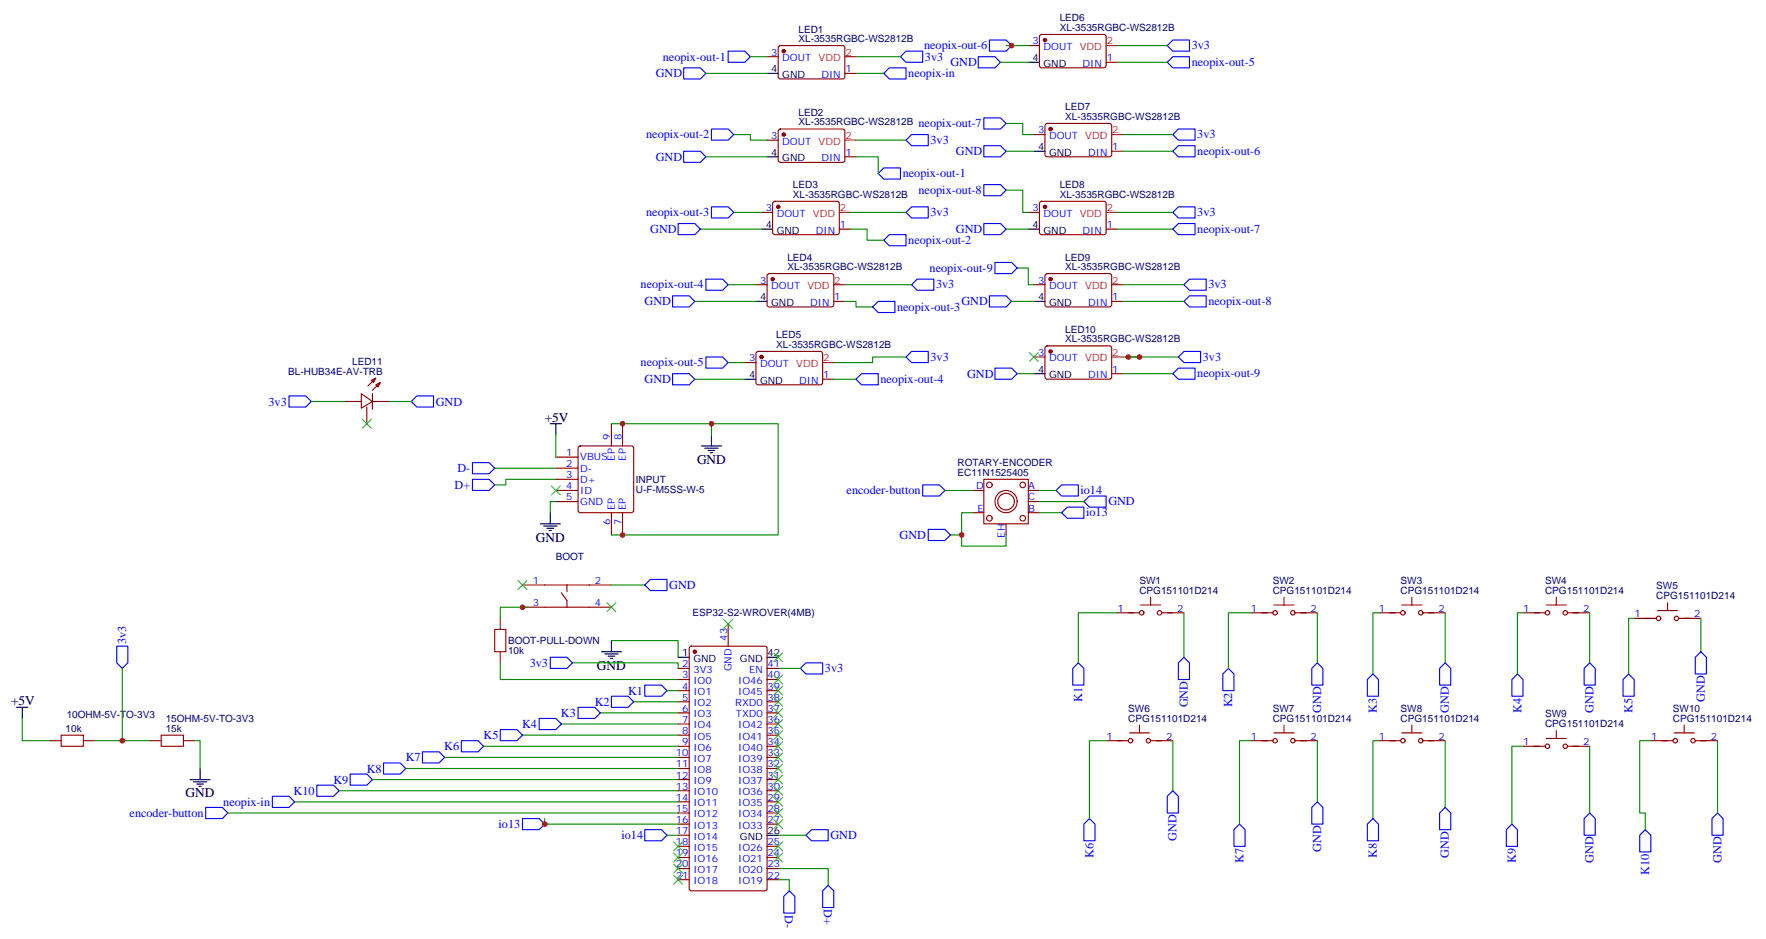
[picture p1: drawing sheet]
<svg xmlns="http://www.w3.org/2000/svg" width="560mm" height="298mm" viewBox="0 0 560 298" stroke-linecap="round" stroke-linejoin="round" font-family="sans-serif">
<g fill="none" stroke="#870000" stroke-width=".35">
<path d="M243.4 18h3.5M247.2 14.7l.4-.2h20.1l.4 .7-.1 9.4-.6 .4h-20l-.5-.7v-9.1zM326.3 14.5h3.5M330.1 11.1l.5-.2 20 .1 .4 .6-.1 9.5-.6 .4h-20l-.5-.7v-9.2zM351 19.8h3.5M268.1 23.3h3.5M331.8 39.4l.5-.2h20l.5 .7-.1 9.4-.6 .4h-20.1l-.4-.7v-9.1zM243.4 44.4h3.5M247.2 41.1l.4-.2 20.1 .1 .4 .6-.1 9.5-.6 .4-20-.1-.5-.6v-9.2zM268.1 49.7h3.5M328.1 42.7h3.5M352.8 48h3.5"/>
<path d="M241.7 67.4h3.5M245.4 64.1l.5-.2h20l.4 .7v9.4l-.7 .4h-20l-.4-.7v-9.1zM266.3 72.7h3.6M326.3 67.4h3.5M330.1 64.1l.5-.2h20l.4 .7-.1 9.4-.6 .4h-20l-.5-.7v-9.1zM351 72.7h3.5M239.9 90.3h3.5M243.7 87l.4-.2h20.1l.4 .7-.1 9.4-.6 .5-20.1-.1-.4-.6v-9.2zM264.6 95.6h3.5M328.1 90.3h3.5M331.8 87l.5-.2h20l.5 .7-.1 9.4-.6 .5-20.1-.1-.4-.6v-9.2zM352.8 95.6h3.5"/>
<path d="M119.2 119.9l-2.4 2.5M236.4 115h3.5M240.1 111.7l.5-.2h20l.5 .7-.1 9.4-.7 .5-20-.1-.4-.6v-9.2zM328.1 113.2h3.5M331.8 109.9l.5-.2 20 .1 .5 .6-.1 9.5-.6 .4-20.1-.1-.4-.6v-9.2zM352.8 118.5h3.5M109.4 127.4h5.3M114.7 124.9l3.5 2.5-3.5 2.1zM116.4 129.1v5.3M117.8 120.7l1.4-.8-.7 1.5zM118.2 127.4h5.3M118.2 124.9v4.9"/>
<path d="M119.2 122.1l1.4-.7-.7 1.4zM120.6 121.4l-2.4 2.4M194 134.4v7.1M197.6 134.4v7.1M261.1 120.3h3.5M176.4 145h7M176.4 148.5h7M176.4 152h7M176.4 155.6h7M176.4 159.1h7M183.7 141.7l.4-.2h16.3l.5 .2 .2 .5v19.7l-.3 .5-.4 .2h-16.3l-.4-.2-.3-.5v-19.7zM308.7 155.6h3.5"/>
<path d="M312.2 152h14.1v14.2h-14.1zM326.3 155.6h3.5M326.3 159.1h3.5M194 162.6v7.1M197.6 162.6v7.1M308.7 162.6h3.5M319.3 166.2v3.5M326.3 162.6h3.5M158.7 196.1v3.6M165.8 185.6h28.2M165.8 192.6h28.2M178.2 188l1.7 2.5v2.1"/>
<path d="M179.9 185.6v2.1M231.1 197.9v7.1M354.5 194.4h7.1M361.9 191.9h6.4M365.1 189.4v2.5M368.7 194.4h7M396.9 194.4h7M404.3 191.9h6.3M407.5 189.4v2.5M411 194.4h7M437.4 194.4h7.1M444.9 191.9h6.3"/>
<path d="M448 189.4v2.5M451.6 194.4h7M483.3 194.4h7.1M490.7 191.9h6.4M493.9 189.4v2.5M497.4 194.4h7.1M518.6 196.1h7M526 193.7h6.3M529.2 191.2v2.5M532.7 196.1h7.1M158.7 206.7v3.6M215.2 212h3.5"/>
<path d="M215.2 215.5h3.5M215.2 219.1h3.5M219 205.2l.4-.2h23.3l.7 .4v76.5l-.4 .6-23.6 .1-.6-.5-.1-76.4zM243.4 212h3.5M243.4 215.5h3.5M243.4 219.1h3.5M15.9 234.9h3.5M26.5 234.9h3.5M47.6 234.9h3.6M58.2 234.9h3.5M215.2 236.7h3.5M215.2 222.6h3.5"/>
<path d="M215.2 226.1h3.5M215.2 229.7h3.5M215.2 233.2h3.5M243.4 236.7h3.5M243.4 222.6h3.5M243.4 226.1h3.5M243.4 229.7h3.5M243.4 233.2h3.5M351 234.9h7.1M358.4 232.5h6.4M361.6 230v2.5M365.1 234.9h7.1"/>
<path d="M396.9 234.9h7M404.3 232.5h6.3M407.5 230v2.5M411 234.9h7M437.4 234.9h7.1M444.9 232.5h6.3M448 230v2.5M451.6 234.9h7M483.3 236.7h7.1M490.7 234.2h6.4M493.9 231.8v2.4M497.4 236.7h7.1"/>
<path d="M523.9 234.9h7M531.3 232.5h6.3M534.5 230v2.5M538 234.9h7M215.2 240.2h3.5M215.2 243.8h3.5M215.2 247.3h3.5M215.2 250.8h3.5M215.2 254.4h3.5M215.2 257.9h3.5M243.4 240.2h3.5M243.4 243.8h3.5"/>
<path d="M243.4 247.3h3.5M243.4 250.8h3.5M243.4 254.4h3.5M243.4 257.9h3.5M215.2 261.4h3.5M215.2 268.5h3.5M215.2 272h3.5M215.2 275.5h3.5M215.2 279h3.5M215.2 264.9h3.5M243.4 261.4h3.5M243.4 268.5h3.5"/>
<path d="M243.4 272h3.5M243.4 275.5h3.5M243.4 279h3.5"/>
<circle cx="314" cy="153.8" r=".88"/>
<circle cx="319.3" cy="159.1" r="3.5"/>
<circle cx="319.3" cy="159.1" r="2.65"/>
<circle cx="324.6" cy="153.8" r=".88"/>
<circle cx="314" cy="164.4" r=".88"/>
<circle cx="324.6" cy="164.4" r=".88"/>
<circle cx="362.3" cy="194.4" r=".71"/>
<circle cx="367.9" cy="194.4" r=".71"/>
<circle cx="404.6" cy="194.4" r=".71"/>
<circle cx="410.3" cy="194.4" r=".71"/>
<circle cx="445.2" cy="194.4" r=".71"/>
<circle cx="450.9" cy="194.4" r=".71"/>
<circle cx="491.1" cy="194.4" r=".71"/>
<circle cx="496.7" cy="194.4" r=".71"/>
<circle cx="526.3" cy="196.1" r=".71"/>
<circle cx="532" cy="196.1" r=".71"/>
<circle cx="358.8" cy="234.9" r=".71"/>
<circle cx="364.4" cy="234.9" r=".71"/>
<circle cx="404.6" cy="234.9" r=".71"/>
<circle cx="410.3" cy="234.9" r=".71"/>
<circle cx="445.2" cy="234.9" r=".71"/>
<circle cx="450.9" cy="234.9" r=".71"/>
<circle cx="491.1" cy="236.7" r=".71"/>
<circle cx="496.7" cy="236.7" r=".71"/>
<circle cx="531.6" cy="234.9" r=".71"/>
<circle cx="537.3" cy="234.9" r=".71"/>
</g>
<g fill="none" stroke="#000" stroke-width=".35">
<path d="M326.3 19.8h3.5M243.4 23.3h3.5M243.4 49.7h3.5M328.1 48h3.5M241.7 72.7h3.5M326.3 72.7h3.5M239.9 95.6h3.5M328.1 95.6h3.5M328.1 118.5h3.5M174.6 134.4h3.6M176.4 134.4v3.5M225.8 137.9v3.6"/>
<path d="M236.4 120.3h3.5M222.6 141.5h6.4M223.7 142.2h4.2M224.7 142.9h2.1M225.4 143.6h.7M171.4 166.2h6.4M172.5 166.9h4.2M173.6 167.6h2.1M174.3 168.3h.7M174.6 162.6v3.6M190.9 206.7h6.3M191.9 207.4h4.2"/>
<path d="M193 208.1h2.1M193.7 208.8h.7M194 203.2v3.5M215.2 208.5h3.5M243.4 208.5h3.5M5.3 224.4h3.5M7.1 224.4v3.5M60.3 247.3h6.4M61.4 248h4.2M62.4 248.7h2.2M63.1 249.4h.8M63.5 243.8v3.5"/>
<path d="M243.4 264.9h3.5"/>
</g>
<g fill="none" stroke="#008700" stroke-width=".35">
<path d="M238.1 18h5.3M271.6 18h14.2M317.5 19.8h8.8M319.3 14.5h7M354.5 14.5h15.9M354.5 19.8h15.9M224 23.3h19.4M271.6 23.3h8.9M319.3 39.2h5.3v3.5h3.5M224 49.7h19.4M232.8 42.7h5.3v1.7h5.3M271.6 49.7h7.1v5.3"/>
<path d="M271.6 44.4h15.9M319.3 48h8.8M356.3 42.7h15.9M356.3 48h15.9M222.2 72.7h19.5M232.8 67.4h8.9M269.9 72.7h5.3v3.5h5.3M269.9 67.4h17.6M319.3 60.3h5.3v7.1h1.7M319.3 72.7h7M354.5 67.4h17.7M354.5 72.7h17.7"/>
<path d="M220.5 95.6h19.4M231.1 90.3h8.8M268.1 95.6h3.5v1.8h5.3M268.1 90.3h21.2M321 95.6h7.1M322.8 85h3.5v5.3h1.8M356.3 90.3h19.4M356.3 95.6h19.4M231.1 115h5.3M287.5 113.2h-10.6v1.8h-12.3M322.8 118.5h5.3M356.3 113.2h17.6"/>
<path d="M356.3 118.5h15.9M98.8 127.4h10.6M123.5 127.4h7M176.4 137.9v7.1M194 134.4h31.8v3.5M220.5 120.3h15.9M225.8 134.4h21.1v35.3h-52.9M264.6 120.3h7M157 148.5h19.4M176.4 152h-15.9v1.8h-3.5M176.4 159.1h-1.8v3.5M299.9 155.6h8.8"/>
<path d="M329.8 159.1h14.2M329.8 155.6h5.3M305.2 169.7v3.5h14.1v-3.5M308.7 162.6h-3.5v7.1h-3.6M329.8 162.6h7.1M167.6 192.6h-8.9v3.5M194 185.6h10.6M354.5 194.4h-12.3v15.9M375.7 194.4v14.1M396.9 194.4h-7.1v17.6M418 194.4v15.9M437.4 194.4h-1.7v19.4"/>
<path d="M458.6 194.4v15.9M483.3 194.4h-1.8v19.4M504.5 194.4v15.9M518.6 196.1h-1.8v17.7M539.8 196.1v10.6M38.8 212v22.9M158.7 210.3v5.2h56.5M181.7 210.3h33.5v1.7M194 203.2h21.2v5.3M211.7 219.1h3.5M246.9 212h7.1M7.1 227.9v7h8.8"/>
<path d="M30 234.9h17.6M61.7 234.9h1.8v8.9M153.5 236.7h61.7M165.8 233.2h49.4M178.2 229.7h37M190.5 226.1h24.7M201.1 222.6h14.1M351 234.9h-5.3v24.7M372.2 234.9v15.9M396.9 234.9h-3.6v26.5M418 234.9v19.5M437.4 234.9h-1.7v24.7"/>
<path d="M458.6 234.9v21.2M483.3 236.7h-3.5v24.7M504.5 236.7v21.2M523.9 234.9h-3.6v23h1.8v5.3M545 234.9v23M72.3 257.9h142.9M93.5 254.4h121.7M107.6 250.8h107.6M118.2 247.3h97M128.8 243.8h86.4M141.1 240.2h74.1M172.9 259.6v1.8h42.3"/>
<path d="M211.7 264.9h3.5M246.9 279h3.6v3.6M246.9 275.5h15.9v5.3M246.9 264.9h8.9"/>
</g>
<path d="M157 199.7h3.5v7h-3.5zM19.4 233.2h7.1v3.5h-7.1zM51.2 233.2h7v3.5h-7z" fill="none" stroke="#a10000" stroke-width=".35"/>
<g fill="none" stroke="#00f" stroke-width=".35">
<path d="M231.1 16.2h5.3l1.7 1.8-1.7 1.8h-5.3zM287.5 16.2h5.3v3.6h-5.3l-1.7-1.8zM310.4 18h5.3l1.8 1.8-1.8 1.7h-5.3zM314 12.7h5.3l1.7 1.8-1.7 1.7h-5.3zM370.4 14.5l1.8-1.8h5.3v3.5h-5.3zM372.2 18h5.3v3.5h-5.3l-1.8-1.7zM217 21.5h5.2l1.8 1.8-1.8 1.7h-5.2zM282.2 21.5h5.3v3.5h-5.3l-1.7-1.7zM312.2 37.4h5.3l1.8 1.8-1.8 1.7h-5.3zM217 48h5.2l1.8 1.7-1.8 1.8h-5.2zM225.8 40.9h5.3l1.7 1.8-1.7 1.7h-5.3zM280.5 53.3h5.3v3.5h-5.3l-1.8-1.8z"/>
<path d="M287.5 44.4l1.8-1.7h5.3v3.5h-5.3zM312.2 46.2h5.3l1.8 1.8-1.8 1.7h-5.3zM312.2 58.6h5.3l1.8 1.7-1.8 1.8h-5.3zM373.9 40.9h5.3v3.5h-5.3l-1.7-1.7zM373.9 46.2h5.3v3.5h-5.3l-1.7-1.7zM215.2 70.9h5.3l1.7 1.8-1.7 1.7h-5.3zM225.8 65.6h5.3l1.7 1.8-1.7 1.7h-5.3zM282.2 74.4h5.3v3.6h-5.3l-1.7-1.8zM287.5 67.4l1.8-1.8h5.3v3.5h-5.3zM312.2 70.9h5.3l1.8 1.8-1.8 1.7h-5.3zM373.9 65.6h5.3v3.5h-5.3l-1.7-1.7zM373.9 70.9h5.3v3.5h-5.3l-1.7-1.7z"/>
<path d="M213.4 93.8h5.3l1.8 1.8-1.8 1.8h-5.3zM224 88.5h5.3l1.8 1.8-1.8 1.8h-5.3zM278.7 95.6h5.3v3.5h-5.3l-1.8-1.7zM289.3 90.3l1.7-1.8h5.3v3.6h-5.3zM314 93.8h5.3l1.7 1.8-1.7 1.8h-5.3zM315.7 83.3h5.3l1.8 1.7-1.8 1.8h-5.3zM375.7 90.3l1.8-1.8h5.3v3.6h-5.3zM377.5 93.8h5.3v3.6h-5.3l-1.8-1.8zM213.4 118.5h5.3l1.8 1.8-1.8 1.8h-5.3zM224 113.2h5.3l1.8 1.8-1.8 1.8h-5.3zM287.5 113.2l1.8-1.7h5.3v3.5h-5.3zM315.7 116.8h5.3l1.8 1.7-1.8 1.8h-5.3z"/>
<path d="M373.9 113.2l1.8-1.7h5.3v3.5h-5.3zM373.9 116.8h5.3v3.5h-5.3l-1.7-1.8zM91.7 125.6h5.3l1.8 1.8-1.8 1.7h-5.3zM132.3 125.6h5.3v3.5h-5.3l-1.8-1.7zM271.6 120.3l1.8-1.8h5.3v3.6h-5.3zM149.9 152h5.3l1.8 1.8-1.8 1.8h-5.3zM149.9 146.8h5.3l1.8 1.7-1.8 1.8h-5.3zM292.8 153.8h5.3l1.8 1.8-1.8 1.7h-5.3zM335.1 155.6l1.8-1.8h5.3v3.5h-5.3zM345.7 157.3h5.3v3.6h-5.3l-1.7-1.8zM294.6 167.9h5.3l1.7 1.8-1.7 1.7h-5.3zM336.9 162.6l1.8-1.7h5.3v3.5h-5.3z"/>
<path d="M204.6 185.6l1.8-1.8h5.3v3.5h-5.3zM37 205h3.6v5.3l-1.8 1.7-1.8-1.7zM174.6 208.5h5.3l1.8 1.8-1.8 1.7h-5.3zM204.6 217.3h5.3l1.8 1.8-1.8 1.7h-5.3zM254 212l1.8-1.7h5.3v3.5h-5.3zM342.2 210.3l1.8 1.7v5.3h-3.6v-5.3zM373.9 210.3l1.8-1.8 1.8 1.8v5.2h-3.6zM389.8 212l1.8 1.8v5.3h-3.5v-5.3zM418 210.3l1.8 1.7v5.3h-3.5v-5.3zM433.9 215.5l1.8-1.7 1.7 1.7v5.3h-3.5zM456.8 212l1.8-1.7 1.8 1.7v5.3h-3.6zM479.8 215.5l1.7-1.7 1.8 1.7v5.3h-3.5z"/>
<path d="M504.5 210.3l1.7 1.7v5.3h-3.5v-5.3zM516.8 213.8l1.8 1.7v5.3h-3.5v-5.3zM538 208.5l1.8-1.8 1.7 1.8v5.3h-3.5zM134.1 238.5h5.2l1.8 1.7-1.8 1.8h-5.2zM146.4 234.9h5.3l1.8 1.8-1.8 1.8h-5.3zM158.7 231.4h5.3l1.8 1.8-1.8 1.7h-5.3zM171.1 227.9h5.3l1.8 1.8-1.8 1.7h-5.3zM183.4 224.4h5.3l1.8 1.7-1.8 1.8h-5.3zM194 220.8h5.3l1.8 1.8-1.8 1.8h-5.3zM65.3 256.1h5.3l1.7 1.8-1.7 1.7h-5.3zM86.4 252.6h5.3l1.8 1.8-1.8 1.7h-5.3zM100.5 249.1h5.3l1.8 1.7-1.8 1.8h-5.3z"/>
<path d="M111.1 245.5h5.3l1.8 1.8-1.8 1.8h-5.3zM121.7 242h5.3l1.8 1.8-1.8 1.7h-5.3zM165.8 259.6h5.3l1.8 1.8-1.8 1.8h-5.3zM345.7 259.6l1.8 1.8v5.3h-3.5v-5.3zM372.2 250.8l1.7 1.8v5.3h-3.5v-5.3zM418 254.4l1.8 1.7v5.3h-3.5v-5.3zM435.7 259.6l1.7 1.8v5.3h-3.5v-5.3zM458.6 256.1l1.8 1.8v5.3h-3.6v-5.3zM504.5 257.9l1.7 1.7v5.3h-3.5v-5.3zM545 257.9l1.8 1.7v5.3h-3.5v-5.3zM204.6 263.2h5.3l1.8 1.7-1.8 1.8h-5.3zM255.8 264.9l1.7-1.7h5.3v3.5h-5.3z"/>
<path d="M393.3 261.4l1.8 1.8v5.3h-3.5v-5.3zM479.8 261.4l1.7 1.8v5.3h-3.5v-5.3zM522.1 263.2l1.8 1.7v5.3h-3.6v-5.3zM250.5 282.6l1.7 1.7v5.3h-3.5v-5.3zM262.8 280.8l1.8 1.8v5.3h-3.5v-5.3z"/>
</g>
<g fill="#870000" stroke="#870000" stroke-width=".35">
<circle cx="248.7" cy="16.2" r=".53"/>
<circle cx="248.7" cy="42.7" r=".53"/>
<circle cx="246.9" cy="65.6" r=".53"/>
<circle cx="245.2" cy="88.5" r=".53"/>
<circle cx="241.7" cy="113.2" r=".53"/>
<circle cx="331.6" cy="12.7" r=".53"/>
<circle cx="333.4" cy="40.9" r=".53"/>
<circle cx="331.6" cy="65.6" r=".53"/>
<circle cx="333.4" cy="88.5" r=".53"/>
<circle cx="333.4" cy="111.5" r=".53"/>
<circle cx="220.5" cy="206.7" r=".53"/>
</g>
<path d="M268.1 18h3.5M351 14.5h3.5M268.1 44.4h3.5M352.8 42.7h3.5M266.3 67.4h3.6M351 67.4h3.5M264.6 90.3h3.5M352.8 90.3h3.5M261.1 115h3.5M352.8 113.2h3.5" fill="none" stroke="#f00" stroke-width=".35"/>
<g fill="none" stroke="#3c3" stroke-width=".35">
<path d="M326.7 111.8l2.8 2.9M329.5 111.8l-2.8 2.9M115 133l2.8 2.8M117.8 133l-2.8 2.8M175 154.2l2.8 2.8M177.8 154.2l-2.8 2.8M164.4 184.1l2.8 2.9M167.2 184.1l-2.8 2.9M192.6 191.2l2.8 2.8M195.4 191.2l-2.8 2.8M229.7 196.5l2.8 2.8M232.5 196.5l-2.8 2.8"/>
<path d="M245.5 217.7l2.9 2.8M245.5 214.1l2.9 2.9M245.5 207.1l2.9 2.8M248.4 217.7l-2.9 2.8M248.4 214.1l-2.9 2.9M248.4 207.1l-2.9 2.8M245.5 238.8l2.9 2.9M245.5 235.3l2.9 2.8M245.5 231.8l2.9 2.8M245.5 228.2l2.9 2.9M245.5 224.7l2.9 2.8M245.5 221.2l2.9 2.8"/>
<path d="M248.4 235.3l-2.9 2.8M248.4 238.8l-2.9 2.9M248.4 231.8l-2.9 2.8M248.4 228.2l-2.9 2.9M248.4 224.7l-2.9 2.8M248.4 221.2l-2.9 2.8M245.5 260l2.9 2.8M245.5 256.5l2.9 2.8M245.5 252.9l2.9 2.9M245.5 249.4l2.9 2.8M245.5 245.9l2.9 2.8M245.5 242.4l2.9 2.8"/>
<path d="M248.4 242.4l-2.9 2.8M248.4 245.9l-2.9 2.8M248.4 260l-2.9 2.8M248.4 256.5l-2.9 2.8M248.4 252.9l-2.9 2.9M248.4 249.4l-2.9 2.8M213.8 267.1l2.8 2.8M213.8 270.6l2.8 2.8M213.8 274.1l2.8 2.8M213.8 277.6l2.8 2.9M216.6 267.1l-2.8 2.8M216.6 270.6l-2.8 2.8"/>
<path d="M216.6 274.1l-2.8 2.8M216.6 277.6l-2.8 2.9M245.5 270.6l2.9 2.8M245.5 267.1l2.9 2.8M248.4 270.6l-2.9 2.8M248.4 267.1l-2.9 2.8"/>
</g>
<g fill="#c00">
<circle cx="197.6" cy="134.4" r=".88"/>
<circle cx="225.8" cy="134.4" r=".88"/>
<circle cx="197.6" cy="169.7" r=".88"/>
<circle cx="38.8" cy="234.9" r=".88"/>
<circle cx="165.8" cy="192.6" r=".88"/>
<circle cx="358.1" cy="113.2" r=".88"/>
<circle cx="361.6" cy="113.2" r=".88"/>
<circle cx="321" cy="14.5" r=".88"/>
<circle cx="305.2" cy="169.7" r=".88"/>
<circle cx="172.9" cy="261.4" r=".88"/>
</g>
<g font-size="4.2">
<text x="172.9" y="133.7">+5V</text>
<text x="221.2" y="147.1">GND</text>
<text x="170" y="171.8">GND</text>
<text x="189.4" y="212.4">GND</text>
<text x="3.5" y="223.7">+5V</text>
<text x="58.9" y="252.9">GND</text>
</g>
<g font-size="3.9" fill="#00f">
<text x="293.2" y="15.6">neopix-out-6</text>
<text x="378.2" y="15.7">3v3</text>
<text x="210.3" y="19.2">neopix-out-1</text>
<text x="293.5" y="19.2">3v3</text>
<text x="301.6" y="21">GND</text>
<text x="378.2" y="20.9">neopix-out-5</text>
<text x="208.1" y="24.5">GND</text>
<text x="288.2" y="24.5">neopix-in</text>
<text x="291.5" y="40.3">neopix-out-7</text>
<text x="205" y="43.9">neopix-out-2</text>
<text x="295.3" y="45.6">3v3</text>
<text x="380" y="43.9">3v3</text>
<text x="208.1" y="51">GND</text>
<text x="303.4" y="49.2">GND</text>
<text x="379.9" y="49.1">neopix-out-6</text>
<text x="286.5" y="56.2">neopix-out-1</text>
<text x="291.5" y="61.5">neopix-out-8</text>
<text x="205" y="68.5">neopix-out-3</text>
<text x="295.3" y="68.6">3v3</text>
<text x="380" y="68.6">3v3</text>
<text x="206.3" y="73.9">GND</text>
<text x="288.2" y="77.4">neopix-out-2</text>
<text x="303.4" y="73.9">GND</text>
<text x="379.9" y="73.8">neopix-out-7</text>
<text x="295" y="86.2">neopix-out-9</text>
<text x="203.3" y="91.5">neopix-out-4</text>
<text x="297" y="91.5">3v3</text>
<text x="383.5" y="91.5">3v3</text>
<text x="204.6" y="96.8">GND</text>
<text x="284.7" y="98.5">neopix-out-3</text>
<text x="305.1" y="96.8">GND</text>
<text x="383.5" y="96.8">neopix-out-8</text>
<text x="203.3" y="116.2">neopix-out-5</text>
<text x="295.3" y="114.4">3v3</text>
<text x="306.9" y="119.8">GND</text>
<text x="379.9" y="119.7">neopix-out-9</text>
<text x="381.7" y="114.4">3v3</text>
<text x="204.6" y="121.5">GND</text>
<text x="279.4" y="121.5">neopix-out-4</text>
<text x="85.2" y="128.7">3v3</text>
<text x="138.3" y="128.7">GND</text>
<text x="145.2" y="149.7">D-</text>
<text x="144.3" y="155">D+</text>
<text x="268.7" y="156.8">encoder-button</text>
<text x="342.8" y="156.8">io14</text>
<text x="351.7" y="160.3">GND</text>
<text x="344.7" y="163.8">io13</text>
<text x="285.5" y="170.9">GND</text>
<text x="212.4" y="186.8">GND</text>
<text x="40" y="204.2" transform="rotate(-90 40 204.2)">3v3</text>
<text x="168.1" y="211.5">3v3</text>
<text x="261.8" y="213.2">3v3</text>
<text x="199.3" y="220.3">K1</text>
<text x="178" y="227.4">K3</text>
<text x="188.7" y="223.8">K2</text>
<text x="343.5" y="222.6" transform="rotate(-90 343.5 222.6)">K1</text>
<text x="376.9" y="224.4" transform="rotate(-90 376.9 224.4)">GND</text>
<text x="391" y="224.4" transform="rotate(-90 391 224.4)">K2</text>
<text x="419.3" y="226.2" transform="rotate(-90 419.3 226.2)">GND</text>
<text x="436.9" y="226.1" transform="rotate(-90 436.9 226.1)">K3</text>
<text x="459.8" y="226.2" transform="rotate(-90 459.8 226.2)">GND</text>
<text x="482.8" y="226.1" transform="rotate(-90 482.8 226.1)">K4</text>
<text x="505.7" y="226.2" transform="rotate(-90 505.7 226.2)">GND</text>
<text x="518.1" y="226.1" transform="rotate(-90 518.1 226.1)">K5</text>
<text x="541" y="222.6" transform="rotate(-90 541 222.6)">GND</text>
<text x="165.7" y="230.8">K4</text>
<text x="141" y="238">K6</text>
<text x="153.4" y="234.5">K5</text>
<text x="116.4" y="245">K8</text>
<text x="128.7" y="241.5">K7</text>
<text x="105.8" y="248.6">K9</text>
<text x="70.9" y="255.6">neopix-in</text>
<text x="93.2" y="252.1">K10</text>
<text x="41.1" y="259.2">encoder-button</text>
<text x="158.2" y="262.7">io13</text>
<text x="197.2" y="266.2">io14</text>
<text x="263.5" y="266.2">GND</text>
<text x="373.4" y="266.7" transform="rotate(-90 373.4 266.7)">GND</text>
<text x="347" y="272" transform="rotate(-90 347 272)">K6</text>
<text x="394.6" y="273.8" transform="rotate(-90 394.6 273.8)">K7</text>
<text x="419.3" y="270.3" transform="rotate(-90 419.3 270.3)">GND</text>
<text x="437" y="272" transform="rotate(-90 437 272)">K8</text>
<text x="459.8" y="272" transform="rotate(-90 459.8 272)">GND</text>
<text x="481" y="273.8" transform="rotate(-90 481 273.8)">K9</text>
<text x="505.7" y="273.8" transform="rotate(-90 505.7 273.8)">GND</text>
<text x="546.3" y="273.8" transform="rotate(-90 546.3 273.8)">GND</text>
<text x="523.4" y="277.4" transform="rotate(-90 523.4 277.4)">K10</text>
<text x="249" y="290.4" transform="rotate(90 249 290.4)">D-</text>
<text x="261.5" y="288.5" transform="rotate(90 261.5 288.5)">D+</text>
</g>
<g font-size="3.2" fill="#000080">
<text x="253.4" y="10.3">LED1</text>
<text x="336.3" y="9.8">XL-3535RGBC-WS2812B</text>
<text x="336.3" y="6.8">LED6</text>
<text x="253.4" y="13.3">XL-3535RGBC-WS2812B</text>
<text x="338.1" y="35">LED7</text>
<text x="253.4" y="39.7">XL-3535RGBC-WS2812B</text>
<text x="253.4" y="36.8">LED2</text>
<text x="338" y="38">XL-3535RGBC-WS2812B</text>
<text x="251.6" y="59.7">LED3</text>
<text x="336.3" y="59.7">LED8</text>
<text x="251.6" y="62.7">XL-3535RGBC-WS2812B</text>
<text x="336.3" y="62.7">XL-3535RGBC-WS2812B</text>
<text x="249.9" y="82.7">LED4</text>
<text x="338.1" y="82.7">LED9</text>
<text x="249.9" y="85.6">XL-3535RGBC-WS2812B</text>
<text x="338" y="85.6">XL-3535RGBC-WS2812B</text>
<text x="246.3" y="107.4">LED5</text>
<text x="338.1" y="105.6">LED10</text>
<text x="246.3" y="110.3">XL-3535RGBC-WS2812B</text>
<text x="338" y="108.5">XL-3535RGBC-WS2812B</text>
<text x="91.5" y="118.9">BL-HUB34E-AV-TRB</text>
<text x="111.7" y="115.7">LED11</text>
<text x="303.9" y="147.8">ROTARY-ENCODER</text>
<text x="201.8" y="153.2">INPUT</text>
<text x="303.9" y="151">EC11N1525405</text>
<text x="201.8" y="156.3">U-F-M5SS-W-5</text>
<text x="176.4" y="177.6">BOOT</text>
<text x="361.6" y="185.2">SW1</text>
<text x="403.9" y="185.2">SW2</text>
<text x="444.5" y="185.2">SW3</text>
<text x="490.3" y="185.2">SW4</text>
<text x="361.6" y="188.4">CPG151101D214</text>
<text x="403.9" y="188.4">CPG151101D214</text>
<text x="444.5" y="188.4">CPG151101D214</text>
<text x="490.3" y="188.4">CPG151101D214</text>
<text x="525.6" y="190.1">CPG151101D214</text>
<text x="525.6" y="187">SW5</text>
<text x="219.8" y="195.5">ESP32-S2-WROVER(4MB)</text>
<text x="161.2" y="207.5">10k</text>
<text x="161.2" y="204.3">BOOT-PULL-DOWN</text>
<text x="21.2" y="227.9">10OHM-5V-TO-3V3</text>
<text x="358" y="225.8">SW6</text>
<text x="403.9" y="225.8">SW7</text>
<text x="444.5" y="225.8">SW8</text>
<text x="490.3" y="227.5">SW9</text>
<text x="530.9" y="225.8">SW10</text>
<text x="20.8" y="232.1">10k</text>
<text x="52.6" y="232.1">15k</text>
<text x="52.6" y="229">15OHM-5V-TO-3V3</text>
<text x="358" y="229">CPG151101D214</text>
<text x="403.9" y="229">CPG151101D214</text>
<text x="444.5" y="229">CPG151101D214</text>
<text x="490.3" y="230.7">CPG151101D214</text>
<text x="530.9" y="229">CPG151101D214</text>
</g>
<g font-size="3.2" fill="#00f">
<text x="244.8" y="17.6">3</text>
<text x="327.7" y="14.1">3</text>
<text x="331.2" y="15.9">DOUT</text>
<text x="248.2" y="19.4">DOUT</text>
<text x="268.3" y="22.9">1</text>
<text x="343.6" y="21.2">DIN</text>
<text x="351.2" y="19.4">1</text>
<text x="260.7" y="24.7">DIN</text>
<text x="244.8" y="44.1">3</text>
<text x="248.2" y="45.9">DOUT</text>
<text x="329.4" y="42.3">3</text>
<text x="332.9" y="44.1">DOUT</text>
<text x="353" y="47.6">1</text>
<text x="260.7" y="51.2">DIN</text>
<text x="268.3" y="49.4">1</text>
<text x="345.3" y="49.4">DIN</text>
<text x="243" y="67">3</text>
<text x="246.5" y="68.8">DOUT</text>
<text x="327.7" y="67">3</text>
<text x="331.2" y="68.8">DOUT</text>
<text x="258.9" y="74.1">DIN</text>
<text x="266.5" y="72.3">1</text>
<text x="343.6" y="74.1">DIN</text>
<text x="351.2" y="72.3">1</text>
<text x="241.2" y="90">3</text>
<text x="329.4" y="90">3</text>
<text x="244.7" y="91.7">DOUT</text>
<text x="264.8" y="95.2">1</text>
<text x="332.9" y="91.7">DOUT</text>
<text x="353" y="95.2">1</text>
<text x="257.1" y="97">DIN</text>
<text x="345.3" y="97">DIN</text>
<text x="329.4" y="112.9">3</text>
<text x="237.7" y="114.7">3</text>
<text x="241.2" y="116.4">DOUT</text>
<text x="261.2" y="119.9">1</text>
<text x="332.9" y="114.7">DOUT</text>
<text x="345.3" y="119.9">DIN</text>
<text x="353" y="118.2">1</text>
<text x="253.6" y="121.7">DIN</text>
<text x="193.7" y="139.7" transform="rotate(-90 193.7 139.7)">9</text>
<text x="197.2" y="139.7" transform="rotate(-90 197.2 139.7)">8</text>
<text x="179.7" y="144.6">1</text>
<text x="179.7" y="148.2">2</text>
<text x="184.1" y="146">VBUS</text>
<text x="184.1" y="149.6">D-</text>
<text x="195.1" y="146.1" transform="rotate(-90 195.1 146.1)">EP</text>
<text x="198.6" y="146.1" transform="rotate(-90 198.6 146.1)">EP</text>
<text x="179.7" y="151.7">3</text>
<text x="179.7" y="155.2">4</text>
<text x="184.1" y="153.1">D+</text>
<text x="309.8" y="155.2">D</text>
<text x="326.3" y="155.2">A</text>
<text x="179.7" y="158.8">5</text>
<text x="184.1" y="156.6">ID</text>
<text x="184.1" y="160.2">GND</text>
<text x="195.1" y="161.9" transform="rotate(-90 195.1 161.9)">EP</text>
<text x="198.6" y="161.9" transform="rotate(-90 198.6 161.9)">EP</text>
<text x="326.3" y="158.8">C</text>
<text x="193.7" y="166.4" transform="rotate(-90 193.7 166.4)">6</text>
<text x="197.2" y="166.4" transform="rotate(-90 197.2 166.4)">7</text>
<text x="310.2" y="162.3">E</text>
<text x="326.3" y="162.3">B</text>
<text x="318.9" y="170.6" transform="rotate(-90 318.9 170.6)">EH</text>
<text x="169.1" y="185.2">1</text>
<text x="188.7" y="185.2">2</text>
<text x="169.1" y="192.3">3</text>
<text x="188.7" y="192.3">4</text>
<text x="354.6" y="194">1</text>
<text x="373.6" y="194">2</text>
<text x="397" y="194">1</text>
<text x="415.9" y="194">2</text>
<text x="437.5" y="194">1</text>
<text x="456.5" y="194">2</text>
<text x="483.4" y="194">1</text>
<text x="502.4" y="194">2</text>
<text x="518.7" y="195.8">1</text>
<text x="537.6" y="195.8">2</text>
<text x="230.7" y="203.2" transform="rotate(-90 230.7 203.2)">43</text>
<text x="216.5" y="215.2">3</text>
<text x="216.5" y="211.7">2</text>
<text x="220" y="213.4">3V3</text>
<text x="232.1" y="213" transform="rotate(-90 232.1 213)">GND</text>
<text x="237.7" y="213.4">EN</text>
<text x="243.6" y="211.7">41</text>
<text x="243.6" y="215.2">40</text>
<text x="216.5" y="218.7">4</text>
<text x="220" y="220.5">IO1</text>
<text x="220" y="217">IO0</text>
<text x="234.2" y="217">IO46</text>
<text x="234.2" y="220.5">IO45</text>
<text x="243.6" y="218.7">39</text>
<text x="216.5" y="225.8">6</text>
<text x="216.5" y="222.2">5</text>
<text x="220" y="227.5">IO3</text>
<text x="220" y="224">IO2</text>
<text x="233.3" y="224">RXD0</text>
<text x="233.5" y="227.5">TXD0</text>
<text x="243.6" y="222.2">38</text>
<text x="243.6" y="225.8">37</text>
<text x="216.5" y="232.8">8</text>
<text x="216.5" y="229.3">7</text>
<text x="220" y="231.1">IO4</text>
<text x="234.2" y="231.1">IO42</text>
<text x="243.6" y="229.3">36</text>
<text x="243.6" y="232.8">35</text>
<text x="214.5" y="239.9">10</text>
<text x="216.5" y="236.4">9</text>
<text x="220" y="238.1">IO6</text>
<text x="220" y="234.6">IO5</text>
<text x="234.2" y="234.6">IO41</text>
<text x="234.2" y="238.1">IO40</text>
<text x="243.6" y="236.4">34</text>
<text x="243.6" y="239.9">33</text>
<text x="351.1" y="234.6">1</text>
<text x="370.1" y="234.6">2</text>
<text x="397" y="234.6">1</text>
<text x="415.9" y="234.6">2</text>
<text x="437.5" y="234.6">1</text>
<text x="456.5" y="234.6">2</text>
<text x="483.4" y="236.4">1</text>
<text x="502.4" y="236.4">2</text>
<text x="524" y="234.6">1</text>
<text x="542.9" y="234.6">2</text>
<text x="214.5" y="243.4">11</text>
<text x="220" y="245.2">IO8</text>
<text x="220" y="241.7">IO7</text>
<text x="234.2" y="241.7">IO39</text>
<text x="234.2" y="245.2">IO38</text>
<text x="243.6" y="243.4">32</text>
<text x="214.5" y="250.5">13</text>
<text x="214.5" y="246.9">12</text>
<text x="220" y="248.7">IO9</text>
<text x="234.2" y="248.7">IO37</text>
<text x="243.6" y="246.9">31</text>
<text x="243.6" y="250.5">30</text>
<text x="214.5" y="257.5">15</text>
<text x="214.5" y="254">14</text>
<text x="220" y="255.8">IO11</text>
<text x="220" y="252.2">IO10</text>
<text x="234.2" y="252.2">IO36</text>
<text x="234.2" y="255.8">IO35</text>
<text x="243.6" y="254">29</text>
<text x="243.6" y="257.5">28</text>
<text x="214.5" y="261.1">16</text>
<text x="220" y="262.8">IO13</text>
<text x="220" y="259.3">IO12</text>
<text x="234.2" y="259.3">IO34</text>
<text x="234.2" y="262.8">IO33</text>
<text x="243.6" y="261.1">27</text>
<text x="214.5" y="268.1">18</text>
<text x="214.5" y="264.6">17</text>
<text x="220" y="269.9">IO15</text>
<text x="220" y="266.3">IO14</text>
<text x="234.2" y="269.9">IO26</text>
<text x="243.6" y="268.1">25</text>
<text x="214.5" y="275.2">20</text>
<text x="214.5" y="271.6">19</text>
<text x="220" y="273.4">IO16</text>
<text x="234.2" y="273.4">IO21</text>
<text x="243.6" y="271.6">24</text>
<text x="243.6" y="275.2">23</text>
<text x="214.5" y="278.7">21</text>
<text x="220" y="280.5">IO18</text>
<text x="220" y="276.9">IO17</text>
<text x="234.2" y="276.9">IO20</text>
<text x="234.2" y="280.5">IO19</text>
<text x="243.6" y="278.7">22</text>
</g>
<g font-size="3.2" fill="#f00">
<text x="268.3" y="17.6">2</text>
<text x="342.6" y="15.9">VDD</text>
<text x="351.2" y="14.1">2</text>
<text x="259.7" y="19.4">VDD</text>
<text x="259.7" y="45.9">VDD</text>
<text x="268.3" y="44.1">2</text>
<text x="344.4" y="44.1">VDD</text>
<text x="353" y="42.3">2</text>
<text x="258" y="68.8">VDD</text>
<text x="266.5" y="67">2</text>
<text x="342.6" y="68.8">VDD</text>
<text x="351.2" y="67">2</text>
<text x="264.8" y="90">2</text>
<text x="353" y="90">2</text>
<text x="256.2" y="91.7">VDD</text>
<text x="344.4" y="91.7">VDD</text>
<text x="353" y="112.9">2</text>
<text x="252.7" y="116.4">VDD</text>
<text x="261.2" y="114.7">2</text>
<text x="344.4" y="114.7">VDD</text>
</g>
<g font-size="3.2">
<text x="244.8" y="22.9">4</text>
<text x="327.7" y="19.4">4</text>
<text x="331.2" y="21.2">GND</text>
<text x="248.2" y="24.7">GND</text>
<text x="329.4" y="47.6">4</text>
<text x="244.8" y="49.4">4</text>
<text x="248.2" y="51.2">GND</text>
<text x="332.9" y="49.4">GND</text>
<text x="243" y="72.3">4</text>
<text x="246.5" y="74.1">GND</text>
<text x="327.7" y="72.3">4</text>
<text x="331.2" y="74.1">GND</text>
<text x="241.2" y="95.2">4</text>
<text x="329.4" y="95.2">4</text>
<text x="244.7" y="97">GND</text>
<text x="332.9" y="97">GND</text>
<text x="237.7" y="119.9">4</text>
<text x="329.4" y="118.2">4</text>
<text x="332.9" y="119.9">GND</text>
<text x="241.2" y="121.7">GND</text>
<text x="216.5" y="208.1">1</text>
<text x="220" y="209.9">GND</text>
<text x="234.8" y="209.9">GND</text>
<text x="243.6" y="208.1">42</text>
<text x="234.8" y="266.3">GND</text>
<text x="243.6" y="264.6">26</text>
</g>
</svg>
